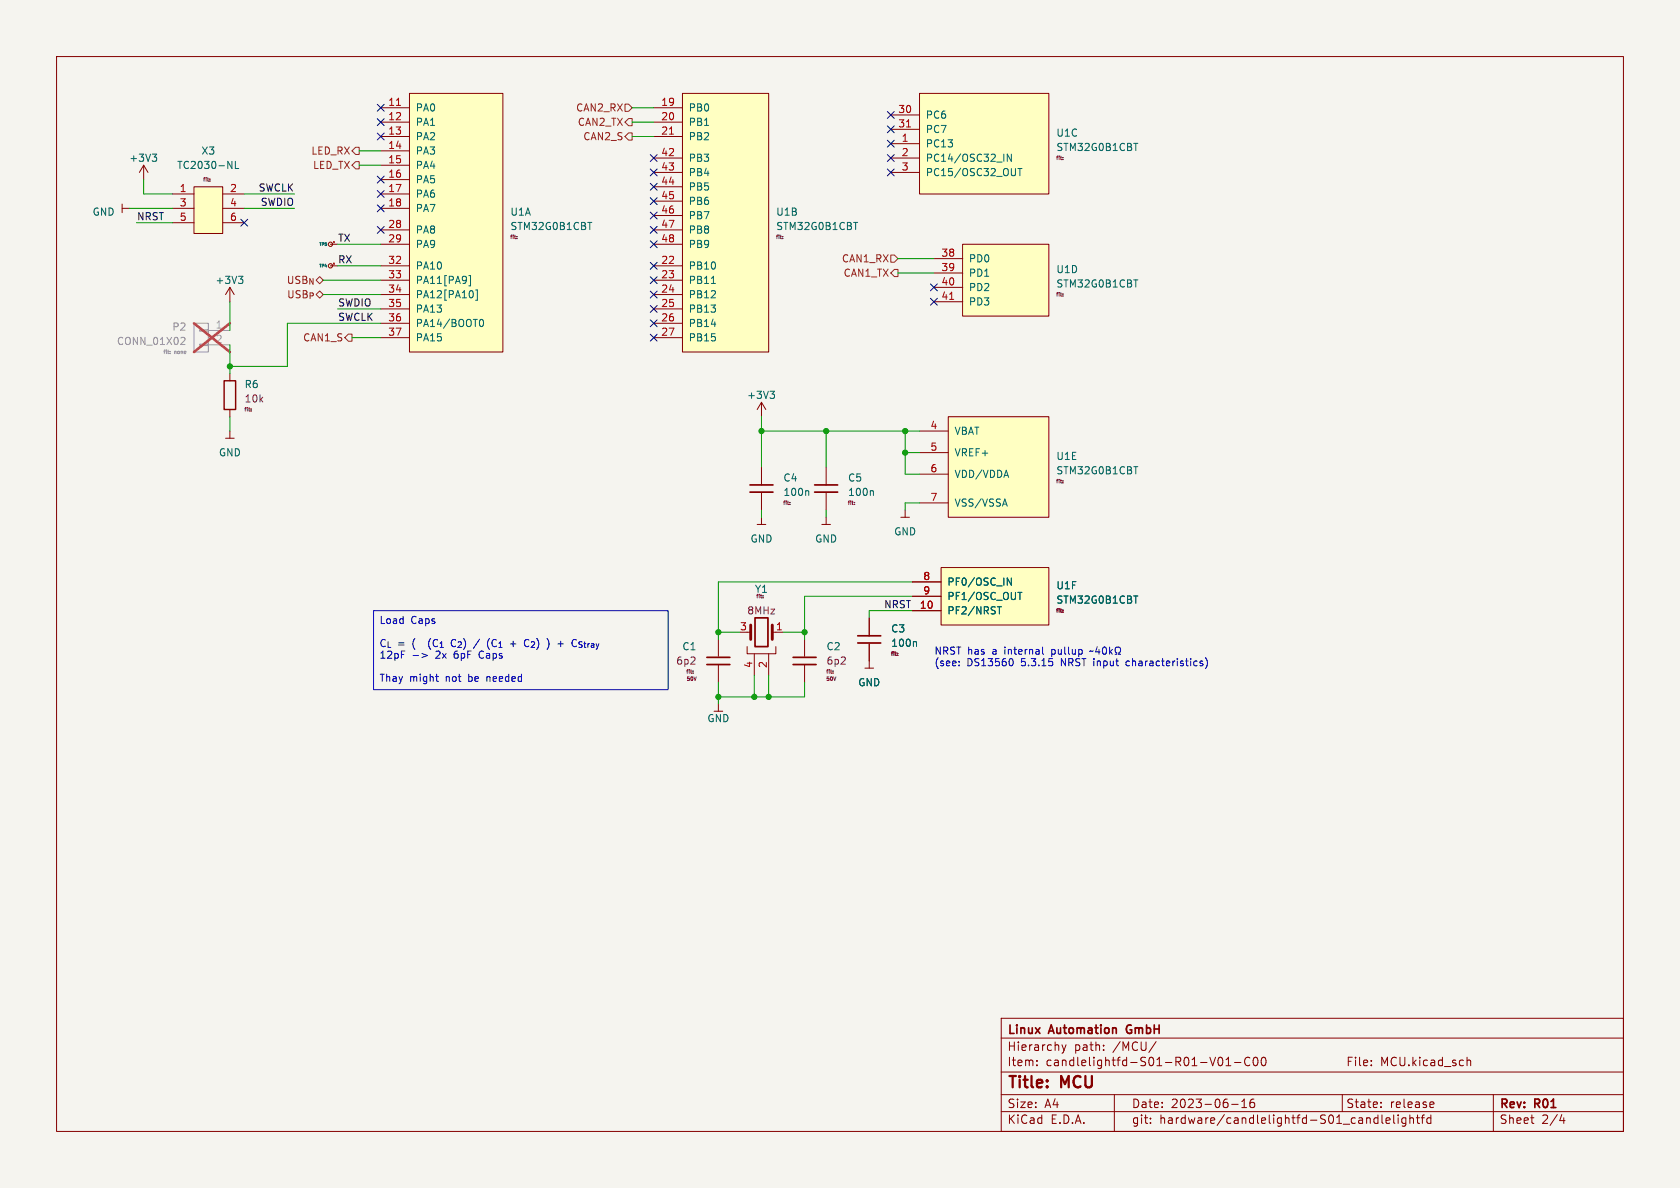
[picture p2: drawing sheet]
<svg xmlns="http://www.w3.org/2000/svg" width="297mm" height="210mm" viewBox="0 0 297 210" stroke-linecap="round" stroke-linejoin="round" font-family="sans-serif">
<path d="M0 0h297v210h-297z" fill="#f5f4ef" stroke="#f5f4ef" stroke-width=".18"/>
<g fill="none" stroke="#840000" stroke-width=".18">
<path d="M10 10h277v190h-277zM67.3 19.1h5.1M72.4 16.5h16.5v45.7h-16.5zM115.6 19.1h5M120.6 16.5h15.3v45.7h-15.3zM162.6 16.5h22.8v17.8h-22.8zM21.6 36.8h1.3M21.6 36.1v1.5M25.4 29.2l-.8 1.3M25.4 29.2v2.6M25.4 29.2l.8 1.3M30.5 34.3h3.8"/>
<path d="M30.5 36.8h3.8M30.5 39.4h3.8M34.3 33h5.1v8.3h-5.1zM39.4 34.3h3.8M39.4 36.8h3.8M39.4 39.4h3.8M67.3 34.3h5.1M67.3 36.8h5.1M67.3 21.6h5.1M67.3 24.1h5.1M67.3 26.7h5.1M67.3 29.2h5.1"/>
<path d="M67.3 31.8h5.1M115.6 21.6h5M115.6 24.1h5M115.6 27.9h5M115.6 30.5h5M115.6 33h5M115.6 35.6h5M115.6 38.1h5M157.5 27.9h5.1M157.5 30.5h5.1M157.5 25.4h5.1M157.5 20.3h5.1"/>
<path d="M157.5 22.9h5.1M40.6 50.8v2.5M40.6 50.8l-.7 1.3M40.6 50.8l.8 1.3M58.4 43.2h1.3M58.4 47h1.3M67.3 40.6h5.1M67.3 43.2h5.1M67.3 47h5.1M67.3 49.5h5.1M67.3 52.1h5.1M67.3 54.6h5.1"/>
<path d="M67.3 57.2h5.1M67.3 59.7h5.1M115.6 40.6h5M115.6 43.2h5M115.6 47h5M115.6 49.5h5M115.6 52.1h5M115.6 54.6h5M115.6 57.2h5M115.6 59.7h5M165.1 45.7h5.1M165.1 48.3h5.1"/>
<path d="M165.1 50.8h5.1M165.1 53.3h5.1M170.2 43.2h15.2v12.7h-15.2zM39.9 77.5h1.5M40.6 66v1.3M40.6 72.4v1.3M40.6 76.2v1.3M134.6 71.1v2.6M134.6 71.1l-.7 1.3M134.6 71.1l.8 1.3M162.6 76.2h5M167.6 73.7h17.8v17.7h-17.8z"/>
<path d="M133.9 92.7h1.5M134.6 82.6v3.2M134.6 87.2v3M134.6 91.4v1.3M145.3 92.7h1.5M146 82.6v3.2M146 87.2v3M146 91.4v1.3M159.3 91.4h1.5M160 90.2v1.2M162.6 80h5M162.6 83.8h5"/>
<path d="M162.6 88.9h5M127 113v3M127 117.4v3.3M132.1 114.3v1.3h5.1v-1.3M132.1 111.8h.6M133.3 115.6v3.8M135.9 115.6v3.8M136.5 111.8h1.9M142.2 113v3M142.2 117.4v3.3M152.9 118.1h1.5M153.7 109.2v3.2"/>
<path d="M153.7 113.8v4.3M161.3 108h5.1M161.3 102.9h5.1M161.3 105.4h5.1M166.4 100.3h19v10.2h-19zM126.2 125.7h1.6M127 124.5v1.2M177 180h110v20h-110zM177 196.5h110M177 193.5h110M177 189.5h110M177 183.5h110"/>
<path d="M183.3 188.3v.1M183.3 187.5v.1M187.7 184.7l.4 1M188.1 185.7l-.1 .4-.3 .1M188.5 184.7l-.4 1M195.1 185.6v.1M195.1 184.8v.1M197 193.5v6.5M203.4 198.5v.1M203.4 197.7v.1M204.4 184.1l-1.3 2M215.5 187l.2-.1a.81 .81 0 0 1 .6 .6 .81 .81 0 0 1-.3 .8l-.2 .1a.81 .81 0 0 1-.3-1.4z"/>
<path d="M216.7 188.4h.9M216.7 187.3l.5-.4v1.5M217.7 195.2h1.2M218.2 187.8h1.2M219.5 195.8h.9M219.5 194.7l.5-.4v1.5M221 187a.6 .6 0 0 0-.8 0 .6 .6 0 0 0-.2 .8 .56 .56 0 0 0 .3 .5 .56 .56 0 0 0 .7 0M221.7 194.3a.59 .59 0 0 0-.7 .6v.6l.1 .2 .4 .1 .2-.1 .1-.5-.1-.3h-.5l-.2 .3M221.7 187l.2-.1a.81 .81 0 0 1 .6 .6 .81 .81 0 0 1-.3 .8l-.2 .1a.81 .81 0 0 1-.6-.6 .81 .81 0 0 1 .3-.8zM223.1 187l.2-.1a.81 .81 0 0 1 .6 .6 .81 .81 0 0 1-.3 .8l-.1 .1a.81 .81 0 0 1-.4-1.4zM237.3 193.5v3M242.4 188.3v.1"/>
<path d="M242.4 187.5v.1M244.1 195.6v.2M244.1 194.9v.1M244.3 197.1v1.3l.2 .2M245 198.1l.7-.1v-.3l-.5-.1-.2 .2 .1 .7h.6M246.4 197.1v1.3l.2 .2M247.2 197.1v.1M247.2 197.6v1M248.5 197.7l-.4-.1-.3 .3v.4l.2 .2h.5M248.5 197.6v1.2l-.3 .3-.3-.1M249.2 197.7l.3-.1 .3 .1 .1 .9M249.2 197.1v1.5"/>
<path d="M250.4 197.6h.6M250.6 197.1v1.3l.4 .2M251.2 197.6h.6M251.8 197.1l-.3 .2v1.3M253 197.7l-.5-.1-.3 .3v.4l.2 .2h.6M253 197.1v1.5M253 194.8l.4 .1 .1 .2-.7 .2M253.4 195.7l-.4 .1M259.4 186.9v1.5M259.4 187.5l.2-.1 .3 .1 .1 .9M264 193.5v6.5M270.6 197.6h.6"/>
<path d="M271 198.6h.2M276.1 197l-.4 1.1h1M276.5 197.6v1"/>
<circle cx="58.4" cy="43.2" r=".38"/>
<circle cx="58.4" cy="47" r=".38"/>
</g>
<path d="M39.6 67.3h2.1v5.1h-2.1z" fill="none" stroke="#840000" stroke-width=".25"/>
<g fill="none" stroke="#840084" stroke-width=".18">
<path d="M37.1 31.7h.1M37.1 32h.1M187.9 27.8h.1M187.9 28.2h.1M187.9 27.8v.1M91.4 41.9h.1M91.4 42.1v.1M91.4 41.8v.1M138.4 42.1v.1M138.4 41.8v.1M187.9 52h.1M187.9 52.3v.1"/>
<path d="M44.4 72.6v.1M44.4 72.6h.1M44.4 72.3h.1M139.6 89.2h.1M139.6 88.8v.1M139.7 89.2h-.1M151 89.2h.1M151.1 88.8v.1M187.9 85h.1M187.9 85.3v.1M122.5 119h.1M122.5 118.6v.1"/>
<path d="M134.9 105.6v.1M147.3 119h.1M147.3 118.6v.1M158.7 115.5h.1M158.7 115.8v.1M187.9 108.2h.1M187.9 107.9h.1"/>
</g>
<g fill="#ffffc2" stroke="#ffffc2" stroke-width=".18">
<path d="M166.4 100.3h19v10.2h-19z"/>
<path d="M167.6 73.7h17.8v17.7h-17.8z"/>
<path d="M34.3 33h5.1v8.3h-5.1z"/>
<path d="M72.4 16.5h16.5v45.7h-16.5z"/>
<path d="M120.6 16.5h15.3v45.7h-15.3z"/>
<path d="M162.6 16.5h22.8v17.8h-22.8z"/>
<path d="M170.2 43.2h15.2v12.7h-15.2z"/>
<circle cx="58.4" cy="47" r=".38"/>
<circle cx="58.4" cy="43.2" r=".38"/>
</g>
<g fill="none" stroke="#006464" stroke-width=".18">
<path d="M26.9 27.2h.8l-.4 .5M27.5 27.7l.2 .3v.3l-.2 .2M40.3 28.5l.7 1.3v-1.3M41.6 28.5v1.3h.6M103.9 39.3h.7M150.9 39.3h.7M178.8 27.2v1.3l-.7-1.3v1.3M179.9 29.8h.8M180.3 29.8v1.3M200.4 25.3h.8M42.2 48.8h.7l-.4 .5M42.7 49.3l.2 .3v.3l-.2 .2"/>
<path d="M82.9 48.7h.3v1.8h-.3M83.5 51.5l.2 .4-.2 .6M84.1 51.3h.3v1.8h-.3M84.8 56.9l.1-.3 .2-.1a.68 .68 0 0 1 .4 .6 .68 .68 0 0 1-.4 .6l-.2-.1-.1-.4M125.8 50.1h.7M200.4 49.5h.8M136.1 69.2h.8l-.4 .4M136.7 69.6l.2 .3v.3l-.2 .2M142.8 86.7l.2 .2v.7M154.2 86.7l.2 .2v.7M177.6 88.2l.5 1.3M200.4 82.5h.8"/>
<path d="M161.8 113.4l.2 .2v.7M176.3 107.3h.7M176.7 107.3v1.2M178.1 102.2l.7 1.2v-1.2M179.9 104.7h.8M180.3 104.7v1.3M200.4 105.4h.8"/>
</g>
<path d="M34.3 57.2h2.5v5h-2.5zM35.3 58.3h1.5v.2h-1.5zM36.8 58.4h3.8M30.1 62.1h.1M30.1 62.5h.1M30.1 62.1v.1M35.3 60.8h1.5v.3h-1.5zM36.8 61h3.8" fill="none" stroke="#9c9b98" stroke-width=".18"/>
<path d="M32.2 59.6l.4 .1 .1 .3-.8 .9h.8" fill="none" stroke="#939391" stroke-width=".18"/>
<path d="M34.3 57.2l6.3 5M40.6 57.2l-6.3 5" fill="none" stroke="#eb3a3d" stroke-width=".46"/>
<path d="M70.1 18.6h.7M118.4 23.7h.7M160.3 22.4h.7M167.9 52.9h.7" fill="none" stroke="#a90000" stroke-width=".18"/>
<path d="M132.6 87h4.1M132.6 85.7h4.1M144 87h4.1M144 85.7h4.1M125 116.2h4M125 117.5h4M133.5 109.2h2.3v5.1h-2.3zM140.2 116.2h4.1M140.2 117.5h4.1M151.6 113.7h4.1M151.6 112.4h4.1" fill="none" stroke="#840000" stroke-width=".3"/>
<path d="M132.7 110.5v2.5M136.5 110.5v2.5" fill="none" stroke="#840000" stroke-width=".51"/>
<path d="M110.5 18.4h.6l.7 .7-.7 .6h-.6zM62.2 29.2l.7-.6h.6v1.2h-.6zM62.2 26.7l.7-.7h.6v1.3h-.6zM110.5 21.6l.6-.6h.7v1.2h-.7zM111.1 23.5h.7v1.3h-.7l-.6-.7zM61.6 59.1h.6v1.2h-.6l-.6-.6zM157.5 45.1h.6l.6 .6-.6 .7h-.6zM157.5 48.3l.6-.7h.6v1.3h-.6z" fill="none" stroke="#725600" stroke-width=".18"/>
<g fill="none" stroke="#0000c2" stroke-width=".18">
<path d="M66 108h52.1v13.9h-52.1zM73 115.9h1M74.6 115.5l1 .4-1 .3M77 119.6h.5M93.1 113a.68 .68 0 0 0-.4 .7 .68 .68 0 0 0 .4 .6M101.2 114l.2 .3h.4M101.8 113.1h-.4l-.2 .2M169.6 117.6v.1M169.6 116.9v.1M178.8 116.4a.72 .72 0 0 1-.1 1.3M184.3 114.4v1.1l.2 .2M185.5 116.4h.6"/>
<path d="M185.9 116.9l.2 .3v.3l-.2 .2M191.3 114.9v.6M193.3 115l-.6 .2M194 114.3l-.3 .9h.8M194.3 114.8v.9M195 114.5l.2-.1a.68 .68 0 0 1 .4 .6 .68 .68 0 0 1-.4 .7l-.2-.2-.1-.3zM196.2 114.4v1.3M196.3 115.2l.3 .5M196.6 114.8l-.4 .5M197.1 115.7h.3v-.3a.54 .54 0 0 1-.2-.7 .54 .54 0 0 1 .7-.3 .58 .58 0 0 1-.1 1v.3h.3M212.6 116.9l-.3-.1-.2 .2 .1 .2 .4 .1v.3h-.5M213.1 116.2a1.46 1.46 0 0 1 0 2"/>
<path d="M77.2 120.3l.3 .1"/>
</g>
<g fill="none" stroke="#009600" stroke-width=".18">
<path d="M111.8 19.1h3.8M22.9 36.8h7.6M24.1 39.4h6.4M25.4 31.8v2.5h5.1M43.2 34.3h8.9M43.2 36.8h8.9M63.5 26.7h3.8M63.5 29.2h3.8M111.8 24.1h3.8M111.8 21.6h3.8M40.6 53.3v5.1M57.1 52.1h10.2"/>
<path d="M57.1 49.5h10.2M59.7 47h7.6M59.7 54.6h7.6M59.7 43.2h7.6M62.2 59.7h5.1M67.3 57.2h-16.5v7.6h-10.2M158.7 48.3h6.4M158.7 45.7h6.4M40.6 61v5M40.6 73.7v2.5M134.6 73.7v8.9M134.6 76.2h28"/>
<path d="M146 76.2v6.4M160 76.2v7.6h2.6M134.6 90.2v1.2M146 90.2v1.2M160 80h2.6M162.6 88.9h-2.6v1.3M127 111.8h3.8M133.3 119.4v3.8M135.9 119.4v3.8M138.4 111.8h3.8M161.3 102.9h-34.3v10.1M161.3 105.4h-19.1v7.6"/>
<path d="M161.3 108h-7.6v1.2M127 120.7v3.8M142.2 120.7v2.5h-15.2"/>
</g>
<g fill="none" stroke="#000084" stroke-width=".18">
<path d="M66.7 18.4l1.2 1.3M67.9 18.4l-1.2 1.3M156.9 19.7l1.2 1.2M158.1 19.7l-1.2 1.2M42.6 38.8l1.2 1.2M43.8 38.8l-1.2 1.2M66.7 36.2l1.2 1.2M66.7 23.5l1.2 1.2M66.7 21l1.2 1.2M66.7 33.7l1.2 1.2M66.7 31.1l1.2 1.3M67.9 36.2l-1.2 1.2"/>
<path d="M67.9 23.5l-1.2 1.2M67.9 21l-1.2 1.2M67.9 33.7l-1.2 1.2M67.9 31.1l-1.2 1.3M115 35l1.2 1.2M115 37.5l1.2 1.2M115 27.3l1.2 1.2M115 32.4l1.2 1.2M115 29.9l1.2 1.2M116.2 35l-1.2 1.2M116.2 37.5l-1.2 1.2M116.2 27.3l-1.2 1.2"/>
<path d="M116.2 32.4l-1.2 1.2M116.2 29.9l-1.2 1.2M156.9 27.3l1.2 1.2M156.9 24.8l1.2 1.2M156.9 29.9l1.2 1.2M156.9 22.3l1.2 1.2M158.1 27.3l-1.2 1.2M158.1 24.8l-1.2 1.2M158.1 29.9l-1.2 1.2M158.1 22.3l-1.2 1.2M66.7 40l1.2 1.2M67.9 40l-1.2 1.2"/>
<path d="M115 51.5l1.2 1.2M115 59.1l1.2 1.2M115 54l1.2 1.2M115 48.9l1.2 1.2M115 56.5l1.2 1.3M115 46.4l1.2 1.2M115 40l1.2 1.2M115 42.6l1.2 1.2M116.2 51.5l-1.2 1.2M116.2 59.1l-1.2 1.2M116.2 54l-1.2 1.2M116.2 48.9l-1.2 1.2"/>
<path d="M116.2 56.5l-1.2 1.3M116.2 46.4l-1.2 1.2M116.2 40l-1.2 1.2M116.2 42.6l-1.2 1.2M164.5 50.2l1.2 1.2M164.5 52.7l1.2 1.2M165.7 50.2l-1.2 1.2M165.7 52.7l-1.2 1.2"/>
</g>
<g fill="#009600" stroke="#009600" stroke-width=".18">
<circle cx="160" cy="76.2" r=".46"/>
<circle cx="160" cy="80" r=".46"/>
<circle cx="142.2" cy="111.8" r=".46"/>
<circle cx="40.6" cy="64.8" r=".46"/>
<circle cx="127" cy="111.8" r=".46"/>
<circle cx="134.6" cy="76.2" r=".46"/>
<circle cx="127" cy="123.2" r=".46"/>
<circle cx="146" cy="76.2" r=".46"/>
<circle cx="133.3" cy="123.2" r=".46"/>
<circle cx="135.9" cy="123.2" r=".46"/>
</g>
<g font-size="2.8" fill="#840000">
<text x="178" y="192.8">Title:</text>
<text x="187.5" y="192.8">MCU</text>
</g>
<g font-size="2.1" fill="#840000">
<text x="178" y="185.9">Hierarchy</text>
<text x="178" y="183.1">Linux</text>
<text x="185.5" y="183.1">Automation</text>
<text x="189.8" y="185.9">path:</text>
<text x="196.7" y="185.9">/MCU/</text>
<text x="199.5" y="183.1">GmbH</text>
<text x="178" y="188.6">Item:</text>
<text x="184.8" y="188.6">candlelightfd-S01-R01-V01-C00</text>
<text x="237.9" y="188.6">File:</text>
<text x="243.9" y="188.6">MCU.kicad_sch</text>
<text x="178" y="196">Size:</text>
<text x="184.6" y="196">A4</text>
<text x="200" y="196">Date:</text>
<text x="206.9" y="196">2023-06-16</text>
<text x="237.9" y="196">State:</text>
<text x="245.6" y="196">release</text>
<text x="265" y="196.2">Rev:</text>
<text x="271.2" y="196.2">R01</text>
<text x="178" y="198.8">KiCad</text>
<text x="185.7" y="198.8">E.D.A.</text>
<text x="200" y="198.8">git:</text>
<text x="204.9" y="198.8">hardware/candlelightfd-S01_candlelightfd</text>
<text x="265" y="198.8">Sheet</text>
<text x="272.4" y="198.8">2/4</text>
</g>
<g font-size="1.8" fill="#a90000">
<text x="68.6" y="18.8">11</text>
<text x="68.6" y="21.3">12</text>
<text x="68.6" y="23.9">13</text>
<text x="116.8" y="18.8">19</text>
<text x="116.8" y="21.3">20</text>
<text x="116.8" y="23.9">21</text>
<text x="158.7" y="20.1">30</text>
<text x="158.7" y="22.6">31</text>
<text x="68.6" y="26.4">14</text>
<text x="68.6" y="29">15</text>
<text x="116.8" y="27.7">42</text>
<text x="159.4" y="25.1">1</text>
<text x="159.4" y="27.7">2</text>
<text x="31.7" y="34">1</text>
<text x="40.6" y="34">2</text>
<text x="68.6" y="31.5">16</text>
<text x="68.6" y="34">17</text>
<text x="116.8" y="30.2">43</text>
<text x="116.8" y="32.8">44</text>
<text x="116.8" y="35.3">45</text>
<text x="159.4" y="30.2">3</text>
<text x="31.7" y="36.6">3</text>
<text x="31.7" y="39.1">5</text>
<text x="40.6" y="36.6">4</text>
<text x="40.6" y="39.1">6</text>
<text x="68.6" y="36.6">18</text>
<text x="68.6" y="40.4">28</text>
<text x="116.8" y="37.8">46</text>
<text x="116.8" y="40.4">47</text>
<text x="68.6" y="42.9">29</text>
<text x="68.6" y="46.7">32</text>
<text x="116.8" y="46.7">22</text>
<text x="116.8" y="42.9">48</text>
<text x="166.4" y="45.5">38</text>
<text x="68.6" y="49.3">33</text>
<text x="68.6" y="51.8">34</text>
<text x="116.8" y="49.3">23</text>
<text x="116.8" y="51.8">24</text>
<text x="166.4" y="48">39</text>
<text x="166.4" y="50.5">40</text>
<text x="166.4" y="53.1">41</text>
<text x="68.6" y="54.4">35</text>
<text x="68.6" y="56.9">36</text>
<text x="68.6" y="59.4">37</text>
<text x="116.8" y="54.4">25</text>
<text x="116.8" y="56.9">26</text>
<text x="116.8" y="59.4">27</text>
<text x="164.4" y="75.9">4</text>
<text x="164.4" y="79.8">5</text>
<text x="164.4" y="83.6">6</text>
<text x="164.4" y="88.6">7</text>
<text x="162.6" y="107.7">10</text>
<text x="163.2" y="102.6">8</text>
<text x="163.2" y="105.2">9</text>
<text x="130.8" y="111.5">3</text>
<text x="137.1" y="111.5">1</text>
<text x="133.1" y="118.1" transform="rotate(-90 133.1 118.1)">4</text>
<text x="135.6" y="118.1" transform="rotate(-90 135.6 118.1)">2</text>
</g>
<g font-size="1.8" fill="#006464">
<text x="73.4" y="19.9">PA0</text>
<text x="73.4" y="22.4">PA1</text>
<text x="121.7" y="19.9">PB0</text>
<text x="121.7" y="22.4">PB1</text>
<text x="163.6" y="21.1">PC6</text>
<text x="163.6" y="23.7">PC7</text>
<text x="22.8" y="28.8">+3V3</text>
<text x="35.6" y="27.5">X3</text>
<text x="73.4" y="25">PA2</text>
<text x="73.4" y="27.5">PA3</text>
<text x="121.7" y="25">PB2</text>
<text x="121.7" y="28.8">PB3</text>
<text x="163.6" y="26.2">PC13</text>
<text x="163.6" y="28.8">PC14/OSC32_IN</text>
<text x="186.7" y="24.3">U1C</text>
<text x="186.7" y="26.9">STM32G0B1CBT</text>
<text x="31.3" y="30">TC2030-NL</text>
<text x="73.4" y="30">PA4</text>
<text x="73.4" y="32.6">PA5</text>
<text x="73.4" y="35.1">PA6</text>
<text x="121.7" y="31.3">PB4</text>
<text x="121.7" y="33.8">PB5</text>
<text x="163.6" y="31.3">PC15/OSC32_OUT</text>
<text x="16.3" y="38.3">GND</text>
<text x="73.4" y="37.7">PA7</text>
<text x="73.4" y="41.5">PA8</text>
<text x="90.2" y="38.3">U1A</text>
<text x="90.2" y="40.8">STM32G0B1CBT</text>
<text x="121.7" y="36.4">PB6</text>
<text x="121.7" y="38.9">PB7</text>
<text x="121.7" y="41.5">PB8</text>
<text x="137.2" y="38.3">U1B</text>
<text x="137.2" y="40.8">STM32G0B1CBT</text>
<text x="73.4" y="44">PA9</text>
<text x="73.4" y="47.8">PA10</text>
<text x="121.7" y="47.8">PB10</text>
<text x="121.7" y="44">PB9</text>
<text x="171.2" y="46.5">PD0</text>
<text x="38" y="50.4">+3V3</text>
<text x="73.4" y="50.4">PA11[PA9]</text>
<text x="73.4" y="52.9">PA12[PA10]</text>
<text x="121.7" y="50.4">PB11</text>
<text x="121.7" y="52.9">PB12</text>
<text x="171.2" y="49.1">PD1</text>
<text x="171.2" y="51.6">PD2</text>
<text x="186.7" y="48.5">U1D</text>
<text x="186.7" y="51">STM32G0B1CBT</text>
<text x="73.4" y="55.4">PA13</text>
<text x="73.4" y="58">PA14/BOOT0</text>
<text x="121.7" y="55.4">PB13</text>
<text x="121.7" y="58">PB14</text>
<text x="171.2" y="54.2">PD3</text>
<text x="73.4" y="60.5">PA15</text>
<text x="121.7" y="60.5">PB15</text>
<text x="43.2" y="68.8">R6</text>
<text x="132" y="70.7">+3V3</text>
<text x="168.7" y="77">VBAT</text>
<text x="38.6" y="80.8">GND</text>
<text x="168.7" y="80.8">VREF+</text>
<text x="186.7" y="81.5">U1E</text>
<text x="138.4" y="85.3">C4</text>
<text x="138.4" y="87.8">100n</text>
<text x="149.9" y="85.3">C5</text>
<text x="149.9" y="87.8">100n</text>
<text x="168.7" y="84.6">VDD/VDDA</text>
<text x="168.7" y="89.7">VSS/VSSA</text>
<text x="186.7" y="84">STM32G0B1CBT</text>
<text x="158" y="94.8">GND</text>
<text x="132.6" y="96.1">GND</text>
<text x="144.1" y="96.1">GND</text>
<text x="167.4" y="103.7">PF0/OSC_IN</text>
<text x="167.4" y="106.2">PF1/OSC_OUT</text>
<text x="186.7" y="104.3">U1F</text>
<text x="186.7" y="106.9">STM32G0B1CBT</text>
<text x="157.5" y="112">C3</text>
<text x="167.4" y="108.8">PF2/NRST</text>
<text x="120.6" y="115.1">C1</text>
<text x="146.1" y="115.1">C2</text>
<text x="157.5" y="114.5">100n</text>
<text x="151.7" y="121.5">GND</text>
<text x="125" y="127.8">GND</text>
</g>
<g font-size="1.8" fill="#725600">
<text x="101.8" y="19.9">CAN2_RX</text>
<text x="102.1" y="22.4">CAN2_TX</text>
<text x="55" y="27.5">LED_RX</text>
<text x="103.1" y="25">CAN2_S</text>
<text x="55.3" y="30">LED_TX</text>
<text x="148.8" y="46.5">CAN1_RX</text>
<text x="50.6" y="50.4">USB_{N}</text>
<text x="50.7" y="52.9">USB_{P}</text>
<text x="149.1" y="49.1">CAN1_TX</text>
<text x="53.6" y="60.5">CAN1_S</text>
</g>
<g font-size="1.8" fill="#0f0f0f">
<text x="45.7" y="33.9">SWCLK</text>
<text x="24.1" y="39">NRST</text>
<text x="46.1" y="36.5">SWDIO</text>
<text x="59.7" y="46.6">RX</text>
<text x="59.7" y="42.8">TX</text>
<text x="59.7" y="54.3">SWDIO</text>
<text x="59.7" y="56.8">SWCLK</text>
<text x="156.2" y="107.6">NRST</text>
</g>
<g font-size="1.8" fill="#939391">
<text x="30.4" y="58.6">P2</text>
<text x="20.6" y="61.2">CONN_01X02</text>
</g>
<g font-size="1.8" fill="#a5a4a2">
<text x="38.1" y="58.2">1</text>
<text x="38.1" y="60.7">2</text>
</g>
<g font-size="1.8" fill="#840084">
<text x="43.2" y="71.3">10k</text>
<text x="133.4" y="105">Y1</text>
<text x="132" y="108.8">8MHz</text>
<text x="119.5" y="117.7">6p2</text>
<text x="146.1" y="117.7">6p2</text>
</g>
<g font-size="1.8" fill="#0000c2">
<text x="67" y="110.6">Load</text>
<text x="72.6" y="110.6">Caps</text>
<text x="67" y="114.6">C_{L}</text>
<text x="67" y="116.7">12pF</text>
<text x="70.2" y="114.6">=</text>
<text x="72.8" y="114.6">(</text>
<text x="75.9" y="114.6">(C_{1}</text>
<text x="77" y="116.7">2x</text>
<text x="80.1" y="114.6">C_{2})</text>
<text x="80.3" y="116.7">6pF</text>
<text x="84.2" y="114.6">/</text>
<text x="84.9" y="116.7">Caps</text>
<text x="86.7" y="114.6">(C_{1}</text>
<text x="90.8" y="114.6">+</text>
<text x="93.5" y="114.6">C_{2}) +</text>
<text x="102.3" y="114.6">C_{Stray}</text>
<text x="165.1" y="115.8">NRST has</text>
<text x="165.1" y="117.9">(see:</text>
<text x="170.9" y="117.9">DS13560</text>
<text x="175.4" y="115.8">a</text>
<text x="177.6" y="115.8">internal</text>
<text x="180.5" y="117.9">5.3.15</text>
<text x="186" y="115.8">pullup</text>
<text x="187.6" y="117.9">NRST input</text>
<text x="199.4" y="117.9">characteristics)</text>
<text x="67" y="120.8">Thay</text>
<text x="72.3" y="120.8">might</text>
<text x="78.7" y="120.8">not</text>
<text x="82.9" y="120.8">be</text>
<text x="86.2" y="120.8">needed</text>
</g>
<g font-size=".9" fill="#840084">
<text x="186.6" y="28.4">fit:</text>
<text x="35.8" y="32.3">fit:</text>
<text x="90.1" y="42.4">fit:</text>
<text x="137.1" y="42.4">fit:</text>
<text x="186.6" y="52.6">fit:</text>
<text x="43.1" y="72.9">fit:</text>
<text x="138.3" y="89.4">fit:</text>
<text x="149.8" y="89.4">fit:</text>
<text x="186.6" y="85.6">fit:</text>
<text x="133.6" y="105.9">fit:</text>
<text x="186.6" y="108.5">fit:</text>
<text x="121.2" y="119.2">fit:</text>
<text x="146" y="119.2">fit:</text>
<text x="157.4" y="116.1">fit:</text>
<text x="121.3" y="120.5">50V</text>
<text x="146" y="120.5">50V</text>
</g>
<g font-size=".9" fill="#9c9b98">
<text x="28.8" y="62.7">fit:</text>
<text x="30.8" y="62.7">none</text>
</g>
<g font-size=".7" fill="#006464">
<text x="56.4" y="47.4">TP4</text>
<text x="56.4" y="43.6">TP5</text>
</g>
<g font-size=".3" fill="#a90000">
<text x="58.9" y="46.7">1</text>
<text x="58.9" y="42.9">1</text>
</g>
</svg>
